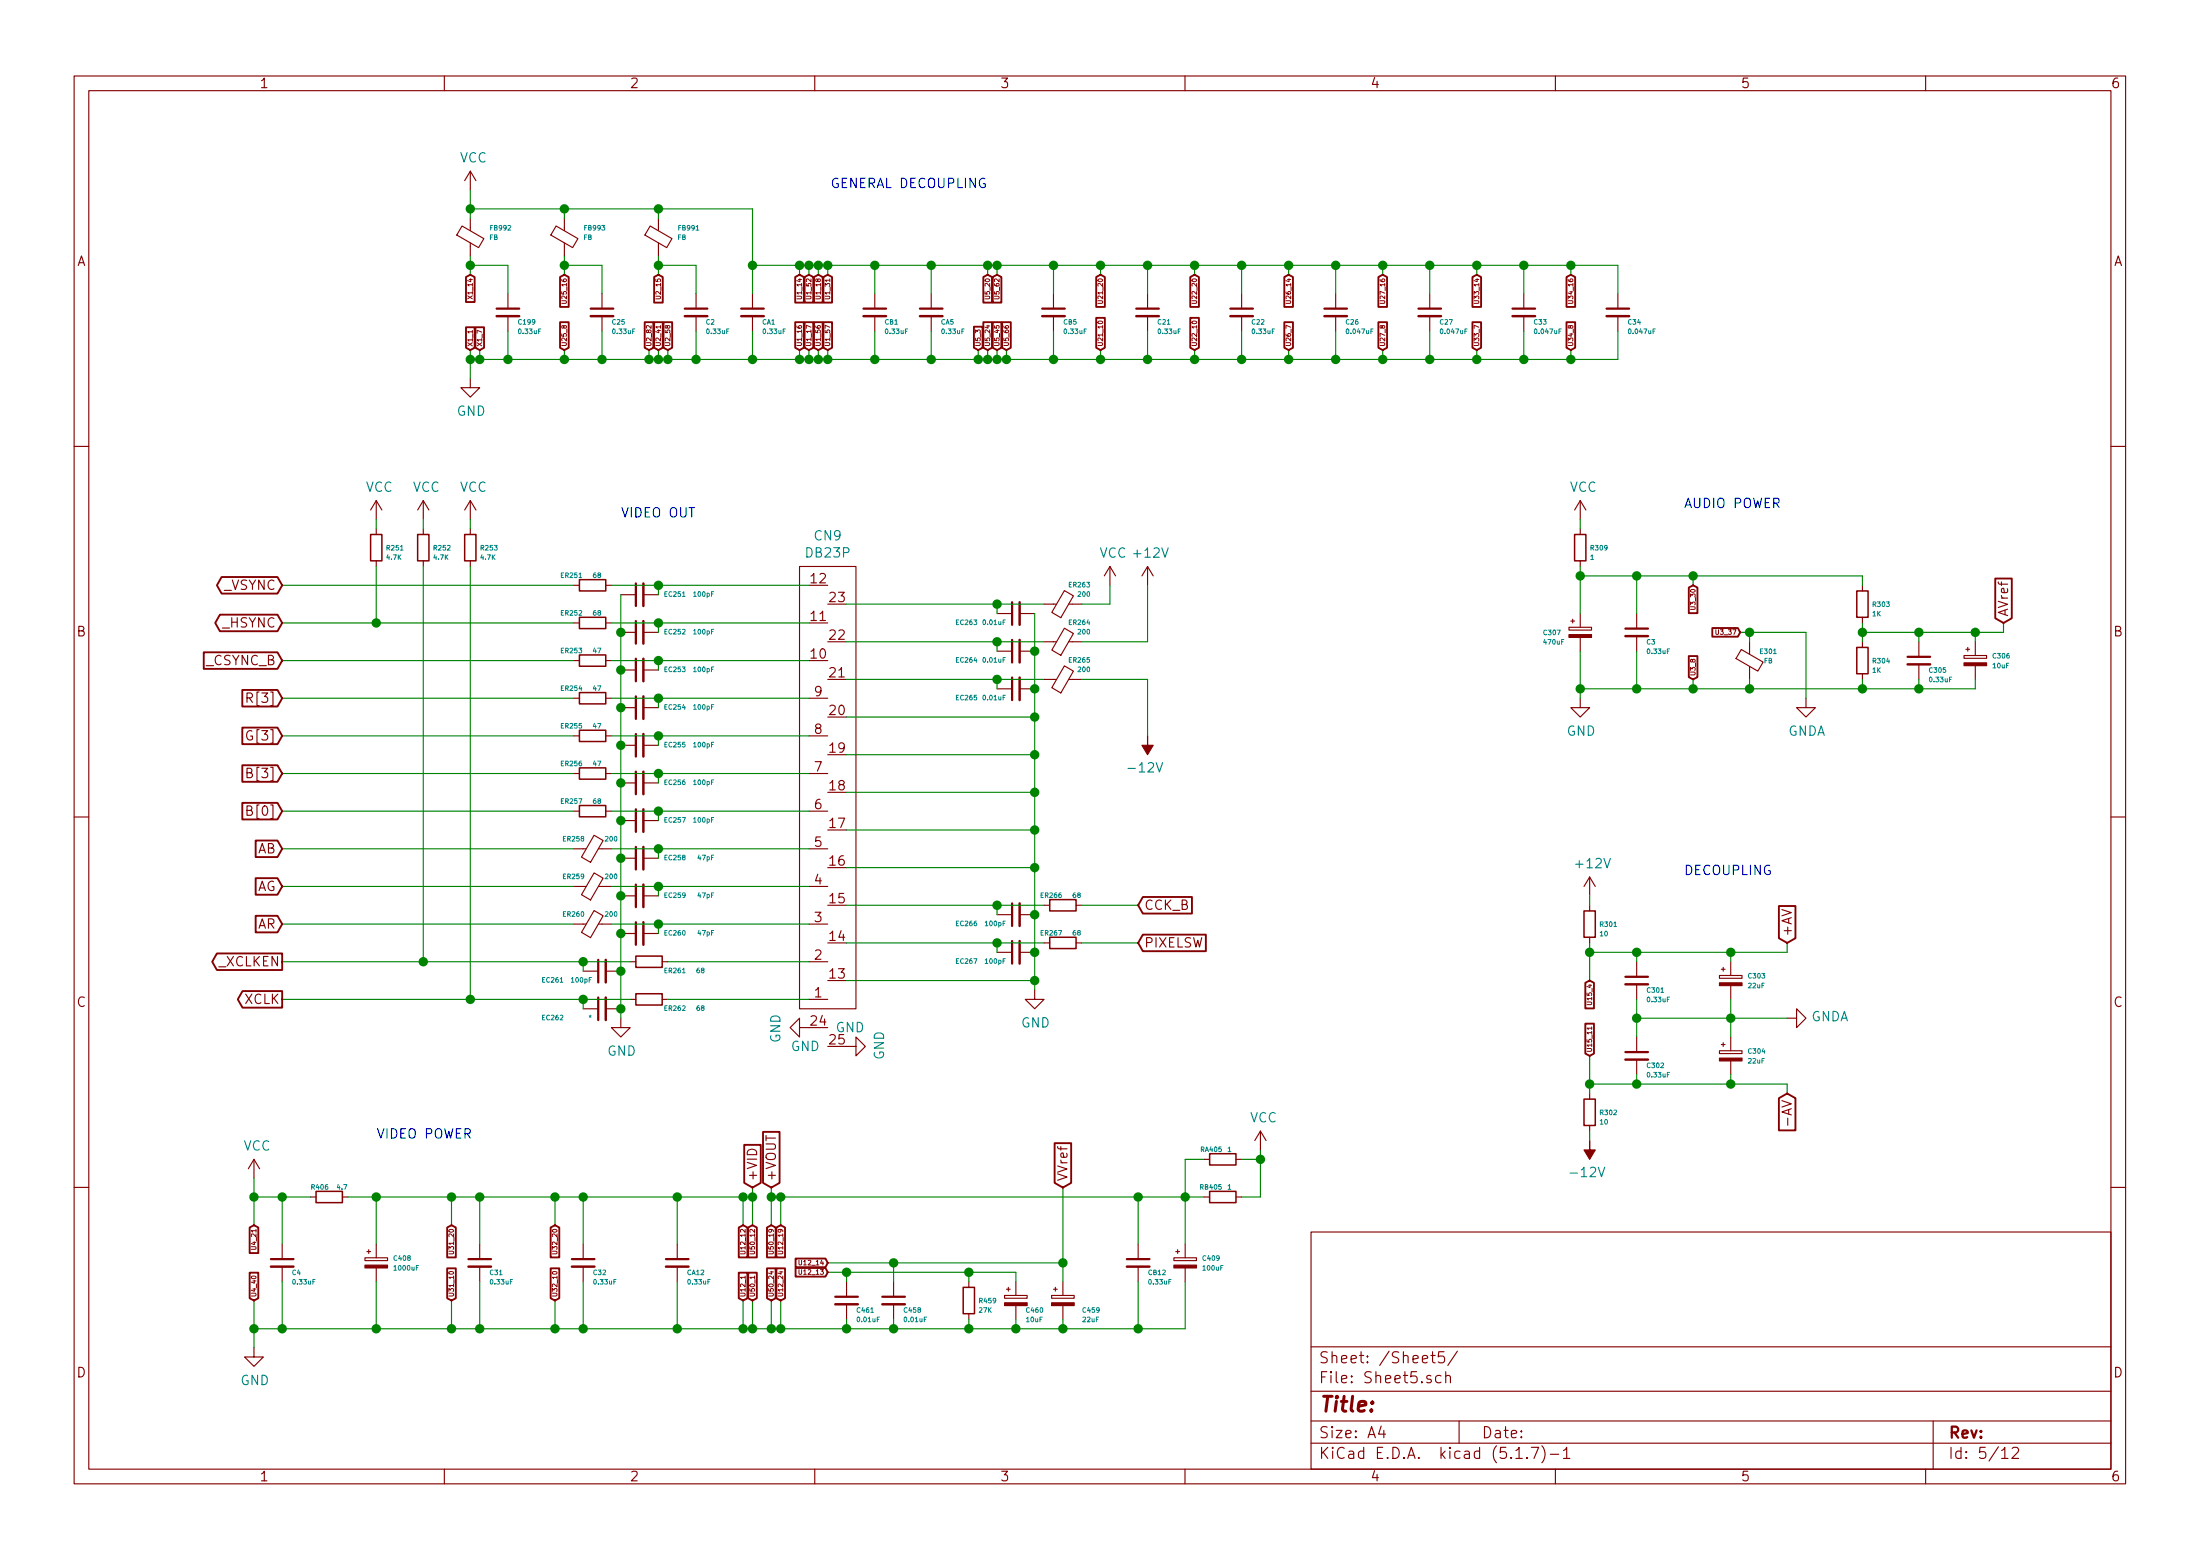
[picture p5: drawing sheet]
<svg xmlns="http://www.w3.org/2000/svg" width="297mm" height="210mm" viewBox="0 0 297 210" stroke-linecap="round" stroke-linejoin="round" font-family="sans-serif">
<g fill="none" stroke="#840000" stroke-width=".15">
<path d="M10 10.3h277v189.9h-277zM12 12.2h273v186.1h-273zM60 10.3v1.9M110 10.3v1.9M160 10.3v1.9M210 10.3v1.9M260 10.3v1.9M62.4 30.5l2.9 1.7-.7 1.2-2.9-1.7zM63.5 23.1v2.5M63.5 29.5v1.6M63.5 32.8v1.7M63.5 23.1l-.8 1.3"/>
<path d="M63.5 23.1l.8 1.3M68.6 39.6v2.1M75.1 30.5l2.9 1.7-.7 1.2-2.9-1.7zM76.2 29.5v1.6M76.2 32.8v1.7M81.3 39.6v2.1M87.8 30.5l2.9 1.7-.7 1.2-2.9-1.7zM88.9 29.5v1.6M88.9 32.8v1.7M94 39.6v2.1M101.6 39.6v2.1M118.1 39.6v2.1"/>
<path d="M125.7 39.6v2.1M142.2 39.6v2.1M154.9 39.6v2.1M167.6 39.6v2.1M180.3 39.6v2.1M193 39.6v2.1M205.7 39.6v2.1M218.4 39.6v2.1M63.5 51v1.3h1.3l-1.3 1.3-1.3-1.3h1.3M68.6 42.7v2M81.3 42.7v2M94 42.7v2"/>
<path d="M101.6 42.7v2M118.1 42.7v2M125.7 42.7v2M142.2 42.7v2M154.9 42.7v2M167.6 42.7v2M180.3 42.7v2M193 42.7v2M205.7 42.7v2M218.4 42.7v2M10 60.2h2M50.8 67.6l-.8 1.2"/>
<path d="M50.8 67.6v2.5M50.8 71.4v.7M50.8 75.7v.7M50.8 67.6l.8 1.2M57.1 67.6l-.7 1.2M57.1 67.6v2.5M57.1 71.4v.7M57.1 75.7v.7M57.1 67.6l.8 1.2M63.5 67.6l-.8 1.2M63.5 67.6v2.5M63.5 71.4v.7"/>
<path d="M63.5 75.7v.7M63.5 67.6l.8 1.2M77.5 79h.7M81.8 79h.7M107.9 76.4h7.7v59.7h-7.7zM143.7 79.7l1.2 .7-1.7 3-1.2-.8zM149.9 76.4l-.8 1.3M149.9 76.4v2.6M149.9 76.4l.7 1.3M154.9 76.4l-.7 1.3M154.9 76.4v2.6M154.9 76.4l.8 1.3"/>
<path d="M213.4 67.6l-.8 1.2M213.4 67.6v2.5M213.4 71.4v.7M213.4 75.7v.7M213.4 67.6l.7 1.2M251.5 79v.8M285 60.2h2M33.4 94.2h.4a.34 .34 0 0 0 .3-.4 .34 .34 0 0 0-.3-.3h-.4v1.3M77.5 99.3h.7M77.5 94.2h.7M77.5 84.1h.7M77.5 89.1h.7"/>
<path d="M81.8 99.3h.7M81.8 94.2h.7M81.8 84.1h.7M81.8 89.1h.7M83.8 85.3h2.1M83.8 90.4h2.1M83.8 95.5h2.1M83.8 80.3h2.1M86.9 85.3h2M86.9 90.4h2M86.9 95.5h2M86.9 80.3h2"/>
<path d="M109.2 99.3h2.6M109.2 94.2h2.6M134.6 93h2.1M134.6 87.9h2.1M134.6 82.8h2.1M137.7 93h2M137.7 87.9h2M137.7 82.8h2M141 81.5h1.6M141 91.7h1.6M141 86.6h1.6M143.7 89.9l1.2 .7-1.7 2.9-1.2-.7z"/>
<path d="M143.7 84.8l1.2 .7-1.7 2.9-1.2-.7zM144.3 81.5h1.7M144.3 91.7h1.7M144.3 86.6h1.7M211.8 84.7h3.1v.3h-3.1zM212.1 83.8h.5M212.3 83.6v.5M213.4 94.2v1.3h1.2l-1.2 1.3-1.3-1.3h1.3M213.4 82.8v1.9M213.4 86v1.9M221 82.8v2M221 85.8v2.1"/>
<path d="M235.1 87.6l2.9 1.8-.7 1.2-2.9-1.7zM236.2 86.6v1.7M236.2 89.9v1.8M243.8 94.2v1.3h1.3l-1.3 1.3-1.2-1.3h1.2M251.5 83.3v.8M251.5 86.6v.8M251.5 90.9v.8M259.1 86.6v2M259.1 89.7v2M265.2 88.5h3v.3h-3zM265.4 87.6h.5M265.7 87.4v.5"/>
<path d="M266.7 86.6v1.9M266.7 89.8v1.9M10 110.3h2M33.4 109.4l.5-.1 .1-.3-.2-.2h-.4v1.2h.4l.3-.2a.36 .36 0 0 0-.3-.4M33.4 104.3l.5-.1 .1-.3-.2-.2h-.4v1.2h.4l.3-.2a.36 .36 0 0 0-.3-.4M77.5 119.6h1.6M77.5 114.5h1.6M77.5 109.5h.7M77.5 104.4h.7M80.2 112.7l1.2 .7-1.7 3-1.2-.7zM80.2 117.8l1.2 .7-1.7 3-1.2-.8zM80.8 119.6h1.7"/>
<path d="M80.8 114.5h1.7M81.8 109.5h.7M81.8 104.4h.7M83.8 100.6h2.1M83.8 105.7h2.1M83.8 110.7h2.1M83.8 115.8h2.1M86.9 100.6h2M86.9 105.7h2M86.9 110.7h2M86.9 115.8h2M109.2 119.6h2.6"/>
<path d="M109.2 114.5h2.6M109.2 109.5h2.6M109.2 104.4h2.6M214.6 118.4l-.7 1.2M214.6 118.4v2.5M214.6 118.4l.8 1.2M285 110.3h2M77.5 124.7h1.6M78.7 131.1h2.1M78.7 136.1h2.1M80.2 122.9l1.2 .7-1.7 2.9-1.2-.7zM80.8 124.7h1.7"/>
<path d="M81.8 131.1h2M81.8 136.1h2M83.8 137.4v1.3h1.3l-1.3 1.2-1.3-1.2h1.3M83.8 126h2.1M83.8 120.9h2.1M85.1 134.9h.8M85.1 129.8h.8M86.9 126h2M86.9 120.9h2M89.4 134.9h.8M89.4 129.8h.8M107.9 138.7v-1.3l-1.2 1.3 1.2 1.2v-1.2h1.3"/>
<path d="M109.2 134.9h2.6M109.2 129.8h2.6M109.2 124.7h2.6M134.6 128.5h2.1M134.6 123.4h2.1M137.7 128.5h2M137.7 123.4h2M139.7 133.6v1.3h1.3l-1.3 1.2-1.3-1.2h1.3M141 122.2h.7M141 127.2h.7M145.3 122.2h.7M145.3 127.2h.7"/>
<path d="M214.6 122.2v.7M214.6 126.5v.7M221 129.8v2M221 132.8v2.1M221 139.9v2.1M232.2 131.6h3v.4h-3zM232.4 130.8h.5M232.7 130.6v.5M233.7 129.8v1.8M233.7 133v1.9M233.7 139.9v1.9M241.3 137.4h1.3v-1.3l1.2 1.3-1.2 1.3v-1.3"/>
<path d="M34.3 156.5l-.8 1.2M34.3 156.5v2.5M34.3 156.5l.8 1.2M114.3 141.2h1.3v-1.3l1.2 1.3-1.2 1.3v-1.3M162.6 156.5h.7M166.9 156.5h.7M170.2 152.6l-.8 1.3M170.2 152.6v2.6M170.2 152.6l.7 1.3M214.6 147.6v.7M214.6 151.9v.7M221 143v2"/>
<path d="M232.2 141.8h3v.4h-3zM232.4 141h.5M232.7 140.7v.5M233.7 143.2v1.8M10 160.2h2M38.1 167.9v2M38.1 170.9v2.1M41.9 161.5h.8M46.2 161.5h.8M49.3 169.7h3v.4h-3zM49.5 168.9h.5M49.8 168.7v.5"/>
<path d="M50.8 167.9v1.8M50.8 171.1v1.9M64.8 167.9v2M64.8 170.9v2.1M78.7 167.9v2M78.7 170.9v2.1M91.4 167.9v2M91.4 170.9v2.1M114.3 173v2M114.3 176v2M120.6 173v2M120.6 176v2"/>
<path d="M130.8 173v.7M130.8 177.3v.7M135.6 174.8h3.1v.4h-3.1zM135.9 174h.5M136.1 173.7v.5M137.2 173v1.8M137.2 176.2v1.8M142 174.8h3v.4h-3zM142.2 174h.5M142.5 173.7v.5M143.5 173v1.8M143.5 176.2v1.8"/>
<path d="M153.7 167.9v2M153.7 170.9v2.1M158.5 169.7h3v.4h-3zM158.7 168.9h.6M159 168.7v.5M160 167.9v1.8M160 171.1v1.9M162.6 161.5h.7M166.9 161.5h.7M177 166.3h108v32h-108zM285 160.2h2M34.3 181.9v1.2h1.3l-1.3 1.3-1.3-1.3h1.3"/>
<path d="M60 198.3v1.9M110 198.3v1.9M160 198.3v1.9M177 194.8h108M177 191.8h108M177 187.8h108M177 181.8h108M186.5 192.5l-.4 1h1M186.8 193v1M193.2 182.9h.6M193.4 182.4v1.3l.1 .1 .3 .1M194.6 185.7a.48 .48 0 0 0-.8 .2v.4a.48 .48 0 0 0 .8 .2"/>
<path d="M195 182.4h-.7l-.1 .7a.65 .65 0 0 1 .7 0 .61 .61 0 0 1 .1 .7h-.1a.61 .61 0 0 1-.7 0M195.2 185.7a.38 .38 0 0 1 .6 .1v.8M195.2 185.1v1.5M196.8 182.3l-1.3 2M197 191.8v3M204.7 196.8h.8M206.2 196.7v.1l-.1-.1h.1v.1M206.8 195.3h.9l-.6 1.5M208.2 195.1a1.71 1.71 0 0 1 0 2.3M209.3 196.3h1.2M210 198.3v1.9M211.1 195.8l.3-.3 .1-.2v1.5"/>
<path d="M211.1 196.8h.9M260 198.3v1.9M261 191.8v6.5M270.3 195.8l.3-.3 .1-.2v1.5M270.3 196.8h.8M271.7 195.5l.2-.2 .5 .1a.4 .4 0 0 1 .1 .6l-.9 .8h.9"/>
</g>
<g fill="none" stroke="#840000" stroke-width=".33">
<path d="M67.1 42.7h3M79.8 42.7h3M92.5 42.7h3M100.1 42.7h3M116.6 42.7h3M124.2 42.7h3.1M140.7 42.7h3.1M153.4 42.7h3.1M166.1 42.7h3.1M178.8 42.7h3.1M191.5 42.7h3.1M204.2 42.7h3.1"/>
<path d="M216.9 42.7h3.1M86.9 78.7v3.1M86.9 83.8v3.1M86.9 88.9v3M86.9 94v3M86.9 99.1v3M137.7 81.3v3M137.7 86.4v3M137.7 91.4v3.1M219.5 85.8h3M257.6 89.7h3M86.9 104.1v3.1"/>
<path d="M86.9 109.2v3.1M86.9 114.3v3M86.9 119.4v3M81.8 129.5v3.1M81.8 134.6v3.1M86.9 124.5v3M137.7 121.9v3.1M137.7 127v3M219.5 132.8h3M219.5 143h3M36.6 170.9h3M63.2 170.9h3.1"/>
<path d="M77.2 170.9h3.1M89.9 170.9h3.1M112.8 176h3M119.1 176h3.1M152.1 170.9h3.1"/>
</g>
<g fill="none" stroke="#840000" stroke-width=".3">
<path d="M67.1 41.7h3M79.8 41.7h3M92.5 41.7h3M100.1 41.7h3M116.6 41.7h3M124.2 41.7h3.1M140.7 41.7h3.1M153.4 41.7h3.1M166.1 41.7h3.1M178.8 41.7h3.1M191.5 41.7h3.1M204.2 41.7h3.1"/>
<path d="M216.9 41.7h3.1M85.9 78.7v3.1M85.9 83.8v3.1M85.9 88.9v3M85.9 94v3M85.9 99.1v3M136.7 81.3v3M136.7 86.4v3M136.7 91.4v3.1M219.5 84.8h3M257.6 88.6h3M85.9 104.1v3.1"/>
<path d="M85.9 109.2v3.1M85.9 114.3v3M85.9 119.4v3M80.8 129.5v3.1M80.8 134.6v3.1M85.9 124.5v3M136.7 121.9v3.1M136.7 127v3M219.5 131.8h3M219.5 142h3M36.6 169.9h3M63.2 169.9h3.1"/>
<path d="M77.2 169.9h3.1M89.9 169.9h3.1M112.8 175h3M119.1 175h3.1M152.1 169.9h3.1"/>
</g>
<g fill="#840000" stroke="#840000" stroke-width=".15">
<path d="M154.9 99.3v1.3h.8l-.8 1.2-.7-1.2h.7z"/>
<path d="M49.3 170.7h3v.4h-3z"/>
<path d="M135.6 175.8h3.1v.4h-3.1z"/>
<path d="M211.8 85.6h3.1v.4h-3.1z"/>
<path d="M142 175.8h3v.4h-3z"/>
<path d="M158.5 170.7h3v.4h-3z"/>
<path d="M214.6 153.9v1.3h.8l-.8 1.3-.7-1.3h.7z"/>
<path d="M265.2 89.5h3v.3h-3z"/>
<path d="M232.2 142.8h3v.4h-3z"/>
<path d="M232.2 132.6h3v.4h-3z"/>
</g>
<g fill="none" stroke="#840000" stroke-width=".2">
<path d="M50 72.1h1.6v3.6h-1.6zM56.4 72.1h1.5v3.6h-1.5zM62.7 72.1h1.6v3.6h-1.6zM78.2 78.2h3.6v1.6h-3.6zM212.6 72.1h1.5v3.6h-1.5zM250.7 79.8h1.5v3.5h-1.5zM78.2 83.3h3.6v1.5h-3.6zM78.2 88.4h3.6v1.5h-3.6zM78.2 93.5h3.6v1.5h-3.6zM78.2 98.5h3.6v1.6h-3.6zM250.7 87.4h1.5v3.5h-1.5zM78.2 108.7h3.6v1.5h-3.6z"/>
<path d="M78.2 103.6h3.6v1.6h-3.6zM85.9 129h3.5v1.6h-3.5zM85.9 134.1h3.5v1.5h-3.5zM141.7 121.4h3.6v1.5h-3.6zM141.7 126.5h3.6v1.5h-3.6zM213.9 122.9h1.5v3.6h-1.5zM163.3 155.7h3.6v1.5h-3.6zM213.9 148.3h1.5v3.6h-1.5zM42.7 160.8h3.5v1.5h-3.5zM130 173.7h1.6v3.6h-1.6zM163.3 160.8h3.6v1.5h-3.6z"/>
</g>
<g fill="none" stroke="#008400" stroke-width=".15">
<path d="M63.5 25.6v3.9M63.5 34.5v2.6M63.5 28.2h38.1v11.4M63.5 35.8h5.1v3.8M76.2 35.8h5.1v3.8M76.2 28.2v1.3M76.2 34.5v2.6M88.9 28.2v1.3M88.9 34.5v2.6M88.9 35.8h5.1v3.8M101.6 35.8h116.8v3.8M107.9 35.8v1.3"/>
<path d="M109.2 35.8v1.3M110.5 35.8v1.3M111.8 35.8v1.3M118.1 35.8v3.8M125.7 35.8v3.8M133.3 35.8v1.3M134.6 35.8v1.3M142.2 35.8v3.8M148.6 35.8v1.3M154.9 35.8v3.8M161.3 35.8v1.3M167.6 35.8v3.8"/>
<path d="M174 35.8v1.3M180.3 35.8v3.8M186.7 35.8v1.3M193 35.8v3.8M199.4 35.8v1.3M205.7 35.8v3.8M212.1 35.8v1.3M63.5 47.2v3.8M64.8 47.2v1.3M68.6 44.7v3.8M76.2 47.2v1.3M81.3 44.7v3.8"/>
<path d="M87.6 47.2v1.3M88.9 47.2v1.3M90.2 47.2v1.3M94 44.7v3.8M101.6 44.7v3.8M107.9 47.2v1.3M109.2 47.2v1.3M110.5 47.2v1.3M111.8 47.2v1.3M118.1 44.7v3.8M125.7 44.7v3.8M132.1 47.2v1.3"/>
<path d="M133.3 47.2v1.3M134.6 47.2v1.3M135.9 47.2v1.3M142.2 44.7v3.8M148.6 47.2v1.3M154.9 44.7v3.8M161.3 47.2v1.3M167.6 44.7v3.8M174 47.2v1.3M180.3 44.7v3.8M186.7 47.2v1.3M193 44.7v3.8"/>
<path d="M199.4 47.2v1.3M205.7 44.7v3.8M212.1 47.2v1.3M218.4 44.7v3.8h-154.9M38.1 79h39.4M50.8 70.1v1.3M50.8 76.4v7.7M57.1 70.1v1.3M57.1 76.4v53.4M63.5 70.1v1.3M63.5 76.4v58.5M82.5 79h26.7"/>
<path d="M88.9 79v1.3M149.9 79v2.5h-3.9M154.9 79v7.6h-8.9M213.4 77.7h38.1v1.3M213.4 70.1v1.3M213.4 76.4v6.4M221 77.7v5.1M228.6 77.7v1.3M38.1 84.1h39.4M38.1 89.1h39.4M38.1 94.2h39.4M38.1 99.3h39.4"/>
<path d="M82.5 84.1h26.7M82.5 89.1h26.7M82.5 94.2h26.7M82.5 99.3h26.7M83.8 80.3v57.1M88.9 84.1v1.2M88.9 89.1v1.3M88.9 94.2v1.3M88.9 99.3v1.3M114.3 91.7h26.7M114.3 86.6h26.7M114.3 81.5h26.7"/>
<path d="M114.3 96.8h25.4M134.6 81.5v1.3M134.6 86.6v1.3M134.6 91.7v1.3M139.7 82.8v50.8M146 91.7h8.9v7.6M213.4 87.9v6.3M221 87.9v5.1M228.6 91.7v1.3M234.9 85.3h8.9v8.9M236.2 85.3v1.3M236.2 91.7v1.3"/>
<path d="M251.5 84.1v2.5M251.5 91.7v1.3M259.1 85.3v1.3M259.1 91.7v1.3M266.7 91.7v1.3h-53.3M266.7 85.3v1.3M270.5 84.1v1.2h-19M38.1 109.5h39.4M38.1 104.4h39.4M38.1 114.5h39.4M38.1 119.6h39.4M82.5 109.5h26.7"/>
<path d="M82.5 104.4h26.7M82.5 114.5h26.7M82.5 119.6h26.7M88.9 104.4v1.3M88.9 109.5v1.2M88.9 114.5v1.3M88.9 119.6v1.3M114.3 101.8h25.4M114.3 106.9h25.4M114.3 112h25.4M114.3 117.1h25.4M38.1 129.8h47"/>
<path d="M38.1 124.7h39.4M38.1 134.9h47M78.7 129.8v1.3M78.7 134.9v1.2M82.5 124.7h26.7M88.9 124.7v1.3M90.2 129.8h19M90.2 134.9h19M114.3 127.2h26.7M114.3 122.2h26.7M114.3 132.3h25.4M134.6 122.2v1.2"/>
<path d="M134.6 127.2v1.3M146 127.2h7.7M146 122.2h7.7M214.6 120.9v1.3M214.6 127.2v5.1M221 137.4h20.3M221 128.5v1.3M221 134.9v5M233.7 128.5v1.3M233.7 134.9v5M241.3 127.2v1.3h-26.7M34.3 159v6.3"/>
<path d="M162.6 156.5h-2.6v11.4M167.6 156.5h2.6M170.2 155.2v6.3h-2.6M214.6 142.5v5.1M214.6 152.6v1.3M214.6 146.3h26.7v1.3M221 145v1.3M233.7 145v1.3M34.3 161.5h7.6M34.3 175.5v6.4M38.1 161.5v6.4M38.1 173v6.3"/>
<path d="M47 161.5h54.6M50.8 161.5v6.4M50.8 173v6.3M61 161.5v3.8M61 175.5v3.8M64.8 161.5v6.4M64.8 173v6.3M74.9 161.5v3.8M74.9 175.5v3.8M78.7 161.5v6.4M78.7 173v6.3M91.4 161.5v6.4"/>
<path d="M91.4 173v6.3M100.3 161.5v3.8M100.3 175.5v3.8M101.6 160.3v5M101.6 175.5v3.8M104.1 161.5h58.5M104.1 160.3v5M104.1 175.5v3.8M105.4 161.5v3.8M105.4 175.5v3.8M111.8 171.7h25.4v1.3M111.8 170.4h31.7"/>
<path d="M114.3 171.7v1.3M114.3 178v1.3M120.6 170.4v2.6M120.6 178v1.3M130.8 171.7v1.3M130.8 178v1.3M137.2 178v1.3M143.5 160.3v12.7M143.5 178v1.3M153.7 161.5v6.4M153.7 173v6.3M160 173v6.3h-125.7"/>
</g>
<g fill="none" stroke="#840000" stroke-width=".14">
<path d="M63.8 44.6v.4M75.8 40.6h.6l.1 .1-.1 .2h-.6M76.1 44l.1-.1 .3 .1v.2l-.3 .1a.23 .23 0 0 0-.3-.3v.3l.2-.1M87.9 43.9v.4l-.4-.4-.2 .1v.3M89.2 43.9v.4M90.1 44l.1-.1 .2 .1v.2l-.3 .1a.23 .23 0 0 0-.2-.3v.3l.2-.1M107.6 44v.1a.4 .4 0 0 0 .6 .1v-.2l-.3-.1-.1 .1 .1 .3M109.5 44.2l-.6-.3v.4M110.1 44v.1a.4 .4 0 0 0 .7 .1l-.1-.2-.2-.1-.1 .1 .1 .3M112 44.2l-.6-.3v.4M133.4 43.9v.4l-.4-.2M134.3 44v.3h.3l-.1-.3 .1-.1 .3 .1-.1 .3"/>
<path d="M135.5 44v.1a.4 .4 0 0 0 .7 .1l-.1-.2-.2-.1-.1 .1 .1 .3M148.2 40.6h.5l.2 .1-.2 .2h-.5M148.3 43.4a.32 .32 0 0 1 .3-.1 .32 .32 0 0 1 .2 .3 .32 .32 0 0 1-.3 .1 .32 .32 0 0 1-.2-.3zM160.9 40.6h.5l.2 .1-.2 .2h-.5M161 43.4a.32 .32 0 0 1 .3-.1 .32 .32 0 0 1 .2 .3 .32 .32 0 0 1-.3 .1 .32 .32 0 0 1-.2-.3zM173.6 40.6h.5l.2 .1-.2 .2h-.5M174.3 44.2l-.7-.3v.4M186.3 40.6h.5l.2 .1-.2 .2h-.5M186.6 44l.1-.1 .3 .1-.1 .2-.2 .1a.23 .23 0 0 0-.3-.3v.3l.2-.1M199 40.6h.5l.2 .1-.2 .2h-.5M199.7 44.2l-.7-.3v.4M211.7 40.6h.5l.2 .1-.2 .2h-.5"/>
<path d="M212 44l.1-.1 .3 .1-.1 .2-.2 .1a.23 .23 0 0 0-.3-.3v.3l.2-.1M231.7 85v.5l.1 .1 .2-.1v-.5M214.9 138.8h-.6l.2 .1M214.9 138.6v.3M34 172.3a.32 .32 0 0 1 .3-.1 .32 .32 0 0 1 .2 .3 .31 .31 0 0 1-.3 .1 .31 .31 0 0 1-.2-.3zM60.6 168.9h.5l.1 .1-.1 .2h-.5M60.7 171.6a.32 .32 0 0 1 .3 0 .32 .32 0 0 1 .2 .3 .32 .32 0 0 1-.4 .1 .32 .32 0 0 1-.2-.3zM74.6 168.9h.5l.1 .1-.1 .2h-.5M74.6 171.7a.32 .32 0 0 1 .4-.1 .32 .32 0 0 1 .2 .3 .32 .32 0 0 1-.4 .1 .32 .32 0 0 1-.2-.3zM100 168.9h.5l.1 .1-.1 .2h-.5M100.6 172.2v.4M101.2 168.9h.6l.1 .1-.1 .2h-.6"/>
<path d="M101.9 172.2v.4M103.8 168.9h.5l.1 .1-.1 .2h-.5M104 171.6h.4M104.2 171.6v.4l-.4-.2M105.1 168.9h.5l.1 .1-.1 .2h-.5M105.3 171.6h.4M105.5 171.6v.4l-.5-.2M107.9 170.1v.5l.1 .1 .2-.1v-.5M107.9 171.3v.6l.1 .1 .2-.1v-.6"/>
</g>
<g fill="none" stroke="#840000" stroke-width=".25">
<path d="M62.9 37.4l.6-.3 .6 .3v3.4h-1.2zM75.6 37.4l.6-.3 .6 .3v4h-1.2zM88.3 37.4l.6-.3 .6 .3v3.4h-1.2zM107.4 37.4l.5-.3 .6 .3v3.4h-1.1zM108.6 37.4l.6-.3 .6 .3v3.4h-1.2zM109.9 37.4l.6-.3 .6 .3v3.4h-1.2zM111.2 37.4l.6-.3 .5 .3v3.4h-1.1zM132.8 37.4l.5-.3 .6 .3v3.4h-1.1zM134 37.4l.6-.3 .6 .3v3.4h-1.2zM148 37.4l.6-.3 .6 .3v4h-1.2zM160.7 37.4l.6-.3 .6 .3v4h-1.2zM173.4 37.4l.6-.3 .6 .3v4h-1.2z"/>
<path d="M186.1 37.4l.6-.3 .6 .3v4h-1.2zM198.8 37.4l.6-.3 .6 .3v4h-1.2zM211.5 37.4l.6-.3 .6 .3v4h-1.2zM62.9 44.2h1.2v2.7l-.6 .3-.6-.3zM64.2 44.2h1.2v2.7l-.6 .3-.6-.3zM75.6 43.5h1.2v3.4l-.6 .3-.6-.3zM87 43.5h1.2v3.4l-.6 .3-.6-.3zM88.3 43.5h1.2v3.4l-.6 .3-.6-.3zM89.6 43.5h1.2v3.4l-.6 .3-.6-.3zM107.4 43.5h1.1v3.4l-.6 .3-.5-.3zM108.6 43.5h1.2v3.4l-.6 .3-.6-.3zM109.9 43.5h1.2v3.4l-.6 .3-.6-.3z"/>
<path d="M111.2 43.5h1.1v3.4l-.5 .3-.6-.3zM131.5 44.1h1.2v2.8l-.6 .3-.6-.3zM132.8 43.5h1.1v3.4l-.6 .3-.5-.3zM134 43.5h1.2v3.4l-.6 .3-.6-.3zM135.3 43.5h1.2v3.4l-.6 .3-.6-.3zM148 42.9h1.2v4l-.6 .3-.6-.3zM160.7 42.9h1.2v4l-.6 .3-.6-.3zM173.4 43.5h1.2v3.4l-.6 .3-.6-.3zM186.1 43.5h1.2v3.4l-.6 .3-.6-.3zM198.8 43.5h1.2v3.4l-.6 .3-.6-.3zM211.5 43.5h1.2v3.4l-.6 .3-.6-.3zM29.9 77.9h7.6l.6 1.1-.6 1.1h-7.6l-.6-1.1z"/>
<path d="M228 79.3l.6-.3 .6 .3v3.4h-1.2zM269.4 78.1h2.2v5.3l-1.1 .7-1.1-.7zM27.5 88h10l.6 1.1-.6 1.2h-10zM29.7 83h7.8l.6 1.1-.6 1.1h-7.8l-.6-1.1zM32.7 98.2h4.8l.6 1.1-.6 1.1h-4.8zM32.7 93.1h4.8l.6 1.1-.6 1.1h-4.8zM228 88.5h1.2v2.9l-.6 .3-.6-.3zM231.2 84.8h3.4l.3 .5-.3 .6h-3.4zM32.7 108.4h4.8l.6 1.1-.6 1.1h-4.8zM32.7 103.3h4.8l.6 1.1-.6 1.1h-4.8zM34.5 113.4h3l.6 1.1-.6 1.2h-3zM34.5 118.5h3l.6 1.1-.6 1.1h-3z"/>
<path d="M29.3 128.7h8.8v2.2h-8.8l-.6-1.1zM32.7 133.8h5.4v2.2h-5.4l-.6-1.1zM34.5 123.6h3l.6 1.1-.6 1.1h-3zM154.3 126.1h8.5v2.3h-8.5l-.6-1.2zM154.3 121.1h6.6v2.2h-6.6l-.6-1.1zM214 138.1h1.2v4.1l-.6 .3-.6-.3zM214 132.6l.6-.3 .6 .3v3.5h-1.2zM240.2 122.3h2.2v4.3l-1.1 .6-1.1-.6zM100.5 154.5h2.2v5.1l-1.1 .7-1.1-.7zM103 152.7h2.3v6.9l-1.2 .7-1.1-.7zM142.4 154.3h2.2v5.3l-1.1 .7-1.1-.7zM240.2 148.2l1.1-.6 1.1 .6v4.3h-2.2z"/>
<path d="M33.7 165.7l.6-.4 .6 .4v3.4h-1.2zM33.7 171.7h1.2v3.5l-.6 .3-.6-.3zM60.4 165.7l.6-.4 .5 .4v4h-1.1zM60.4 171.2h1.1v4l-.5 .3-.6-.3zM74.3 165.7l.6-.4 .6 .4v4h-1.2zM74.3 171.2h1.2v4l-.6 .3-.6-.3zM99.7 171.7h1.2v3.5l-.6 .3-.6-.3zM99.7 165.7l.6-.4 .6 .4v4h-1.2zM101 165.7l.6-.4 .6 .4v4h-1.2zM101 171.7h1.2v3.5l-.6 .3-.6-.3zM103.6 171.2h1.1v4l-.6 .3-.5-.3zM103.6 165.7l.5-.4 .6 .4v4h-1.1z"/>
<path d="M104.8 165.7l.6-.4 .6 .4v4h-1.2zM104.8 171.2h1.2v4l-.6 .3-.6-.3zM107.4 169.8h4.1l.3 .6-.3 .6h-4.1zM107.4 171.1h4.1l.3 .6-.3 .6h-4.1z"/>
</g>
<g fill="#008400" stroke="#008400" stroke-width=".25">
<circle cx="114.3" cy="171.7" r=".51"/>
<circle cx="83.8" cy="110.7" r=".51"/>
<circle cx="120.7" cy="170.4" r=".51"/>
<circle cx="87.6" cy="48.5" r=".51"/>
<circle cx="100.3" cy="179.3" r=".51"/>
<circle cx="139.7" cy="93" r=".51"/>
<circle cx="139.7" cy="87.9" r=".51"/>
<circle cx="105.4" cy="161.5" r=".51"/>
<circle cx="83.8" cy="105.7" r=".51"/>
<circle cx="105.4" cy="179.3" r=".51"/>
<circle cx="83.8" cy="100.6" r=".51"/>
<circle cx="133.4" cy="48.5" r=".51"/>
<circle cx="233.7" cy="137.4" r=".51"/>
<circle cx="83.8" cy="95.5" r=".51"/>
<circle cx="81.3" cy="48.5" r=".51"/>
<circle cx="251.5" cy="93" r=".51"/>
<circle cx="83.8" cy="85.3" r=".51"/>
<circle cx="236.2" cy="93" r=".51"/>
<circle cx="134.6" cy="48.5" r=".51"/>
<circle cx="68.6" cy="48.5" r=".51"/>
<circle cx="221" cy="146.3" r=".51"/>
<circle cx="109.2" cy="48.5" r=".51"/>
<circle cx="108" cy="48.5" r=".51"/>
<circle cx="139.7" cy="123.4" r=".51"/>
<circle cx="139.7" cy="132.3" r=".51"/>
<circle cx="118.1" cy="48.5" r=".51"/>
<circle cx="110.5" cy="48.5" r=".51"/>
<circle cx="83.8" cy="90.4" r=".51"/>
<circle cx="221" cy="128.5" r=".51"/>
<circle cx="139.7" cy="128.5" r=".51"/>
<circle cx="214.6" cy="128.5" r=".51"/>
<circle cx="139.7" cy="117.1" r=".51"/>
<circle cx="76.2" cy="35.8" r=".51"/>
<circle cx="214.6" cy="146.3" r=".51"/>
<circle cx="83.8" cy="136.1" r=".51"/>
<circle cx="63.5" cy="48.5" r=".51"/>
<circle cx="88.9" cy="48.5" r=".51"/>
<circle cx="111.8" cy="48.5" r=".51"/>
<circle cx="233.7" cy="146.3" r=".51"/>
<circle cx="139.7" cy="96.8" r=".51"/>
<circle cx="83.8" cy="131.1" r=".51"/>
<circle cx="233.7" cy="128.5" r=".51"/>
<circle cx="83.8" cy="126" r=".51"/>
<circle cx="221" cy="137.4" r=".51"/>
<circle cx="90.2" cy="48.5" r=".51"/>
<circle cx="63.5" cy="35.8" r=".51"/>
<circle cx="83.8" cy="120.9" r=".51"/>
<circle cx="76.2" cy="48.5" r=".51"/>
<circle cx="100.3" cy="161.5" r=".51"/>
<circle cx="83.8" cy="115.8" r=".51"/>
<circle cx="132.1" cy="48.5" r=".51"/>
<circle cx="61" cy="161.5" r=".51"/>
<circle cx="143.5" cy="179.3" r=".51"/>
<circle cx="130.8" cy="171.7" r=".51"/>
<circle cx="134.6" cy="81.5" r=".51"/>
<circle cx="134.6" cy="86.6" r=".51"/>
<circle cx="134.6" cy="91.7" r=".51"/>
<circle cx="139.7" cy="101.8" r=".51"/>
<circle cx="137.2" cy="179.3" r=".51"/>
<circle cx="139.7" cy="106.9" r=".51"/>
<circle cx="139.7" cy="112" r=".51"/>
<circle cx="130.8" cy="179.3" r=".51"/>
<circle cx="120.7" cy="179.3" r=".51"/>
<circle cx="134.6" cy="122.2" r=".51"/>
<circle cx="134.6" cy="127.2" r=".51"/>
<circle cx="153.7" cy="179.3" r=".51"/>
<circle cx="88.9" cy="35.8" r=".51"/>
<circle cx="61" cy="179.3" r=".51"/>
<circle cx="64.8" cy="179.3" r=".51"/>
<circle cx="212.1" cy="35.8" r=".51"/>
<circle cx="205.7" cy="35.8" r=".51"/>
<circle cx="199.4" cy="35.8" r=".51"/>
<circle cx="64.8" cy="161.5" r=".51"/>
<circle cx="193" cy="35.8" r=".51"/>
<circle cx="186.7" cy="35.8" r=".51"/>
<circle cx="180.3" cy="35.8" r=".51"/>
<circle cx="78.7" cy="161.5" r=".51"/>
<circle cx="174" cy="35.8" r=".51"/>
<circle cx="143.5" cy="170.4" r=".51"/>
<circle cx="88.9" cy="124.7" r=".51"/>
<circle cx="88.9" cy="119.6" r=".51"/>
<circle cx="88.9" cy="114.5" r=".51"/>
<circle cx="88.9" cy="109.5" r=".51"/>
<circle cx="259.1" cy="93" r=".51"/>
<circle cx="88.9" cy="104.4" r=".51"/>
<circle cx="88.9" cy="99.3" r=".51"/>
<circle cx="88.9" cy="94.2" r=".51"/>
<circle cx="101.6" cy="179.3" r=".51"/>
<circle cx="88.9" cy="89.1" r=".51"/>
<circle cx="88.9" cy="84.1" r=".51"/>
<circle cx="153.7" cy="161.5" r=".51"/>
<circle cx="88.9" cy="79" r=".51"/>
<circle cx="167.6" cy="35.8" r=".51"/>
<circle cx="78.7" cy="134.9" r=".51"/>
<circle cx="78.7" cy="129.8" r=".51"/>
<circle cx="74.9" cy="161.5" r=".51"/>
<circle cx="74.9" cy="179.3" r=".51"/>
<circle cx="104.1" cy="161.5" r=".51"/>
<circle cx="114.3" cy="179.3" r=".51"/>
<circle cx="104.1" cy="179.3" r=".51"/>
<circle cx="170.2" cy="156.5" r=".51"/>
<circle cx="50.8" cy="84.1" r=".51"/>
<circle cx="57.2" cy="129.8" r=".51"/>
<circle cx="63.5" cy="134.9" r=".51"/>
<circle cx="160" cy="161.5" r=".51"/>
<circle cx="148.6" cy="48.5" r=".51"/>
<circle cx="34.3" cy="179.3" r=".51"/>
<circle cx="34.3" cy="161.5" r=".51"/>
<circle cx="205.7" cy="48.5" r=".51"/>
<circle cx="212.1" cy="48.5" r=".51"/>
<circle cx="199.4" cy="48.5" r=".51"/>
<circle cx="193" cy="48.5" r=".51"/>
<circle cx="186.7" cy="48.5" r=".51"/>
<circle cx="180.3" cy="48.5" r=".51"/>
<circle cx="174" cy="48.5" r=".51"/>
<circle cx="167.6" cy="48.5" r=".51"/>
<circle cx="63.5" cy="28.2" r=".51"/>
<circle cx="161.3" cy="48.5" r=".51"/>
<circle cx="154.9" cy="48.5" r=".51"/>
<circle cx="64.8" cy="48.5" r=".51"/>
<circle cx="142.2" cy="48.5" r=".51"/>
<circle cx="266.7" cy="85.3" r=".51"/>
<circle cx="259.1" cy="85.3" r=".51"/>
<circle cx="251.5" cy="85.3" r=".51"/>
<circle cx="125.7" cy="48.5" r=".51"/>
<circle cx="213.4" cy="77.7" r=".51"/>
<circle cx="213.4" cy="93" r=".51"/>
<circle cx="221" cy="93" r=".51"/>
<circle cx="228.6" cy="93" r=".51"/>
<circle cx="135.9" cy="48.5" r=".51"/>
<circle cx="236.2" cy="85.3" r=".51"/>
<circle cx="228.6" cy="77.7" r=".51"/>
<circle cx="133.4" cy="35.8" r=".51"/>
<circle cx="161.3" cy="35.8" r=".51"/>
<circle cx="78.7" cy="179.3" r=".51"/>
<circle cx="154.9" cy="35.8" r=".51"/>
<circle cx="148.6" cy="35.8" r=".51"/>
<circle cx="142.2" cy="35.8" r=".51"/>
<circle cx="91.4" cy="161.5" r=".51"/>
<circle cx="91.4" cy="179.3" r=".51"/>
<circle cx="50.8" cy="161.5" r=".51"/>
<circle cx="50.8" cy="179.3" r=".51"/>
<circle cx="125.7" cy="35.8" r=".51"/>
<circle cx="38.1" cy="179.3" r=".51"/>
<circle cx="134.6" cy="35.8" r=".51"/>
<circle cx="221" cy="77.7" r=".51"/>
<circle cx="38.1" cy="161.5" r=".51"/>
<circle cx="118.1" cy="35.8" r=".51"/>
<circle cx="111.8" cy="35.8" r=".51"/>
<circle cx="110.5" cy="35.8" r=".51"/>
<circle cx="109.2" cy="35.8" r=".51"/>
<circle cx="108" cy="35.8" r=".51"/>
<circle cx="101.6" cy="161.5" r=".51"/>
<circle cx="94" cy="48.5" r=".51"/>
<circle cx="101.6" cy="48.5" r=".51"/>
<circle cx="101.6" cy="35.8" r=".51"/>
<circle cx="88.9" cy="28.2" r=".51"/>
<circle cx="76.2" cy="28.2" r=".51"/>
</g>
<text font-size="2.8" fill="#840000" x="178" y="190.5">Title:</text>
<g font-size="2.1" fill="#840000">
<text x="178" y="184">Sheet: /Sheet5/</text>
<text x="178" y="186.7">File: Sheet5.sch</text>
<text x="178" y="196.9">KiCad E.D.A. kicad (5.1.7)-1</text>
<text x="178" y="194.1">Size: A4</text>
<text x="200" y="194.1">Date:</text>
<text x="263" y="194.1">Rev:</text>
<text x="263" y="196.9">Id: 5/12</text>
</g>
<g font-size="1.8" fill="#840000">
<text x="35" y="11.9">1</text>
<text x="85" y="11.9">2</text>
<text x="135" y="11.9">3</text>
<text x="185" y="11.9">4</text>
<text x="235" y="11.9">5</text>
<text x="285" y="11.9">6</text>
<text x="10.4" y="35.9">A</text>
<text x="285.4" y="35.9">A</text>
<text x="30.2" y="79.6">_VSYNC</text>
<text x="109.5" y="83.8">11</text>
<text x="109.5" y="78.7">12</text>
<text x="112.1" y="81.3">23</text>
<text x="271.1" y="83.3" transform="rotate(-90 271.1 83.3)">AVref</text>
<text x="10.4" y="85.9">B</text>
<text x="27.9" y="89.8">_CSYNC_B</text>
<text x="30.1" y="84.7">_HSYNC</text>
<text x="109.5" y="88.9">10</text>
<text x="112.1" y="86.4">22</text>
<text x="285.4" y="85.9">B</text>
<text x="33.9" y="94.9">R[3]</text>
<text x="110" y="94">9</text>
<text x="112.1" y="91.4">21</text>
<text x="33.8" y="99.9">G[3]</text>
<text x="110" y="99.1">8</text>
<text x="112.1" y="101.6">19</text>
<text x="112.1" y="96.5">20</text>
<text x="33.9" y="105">B[3]</text>
<text x="110" y="104.1">7</text>
<text x="112.1" y="106.7">18</text>
<text x="33.9" y="110.1">B[0]</text>
<text x="110" y="109.2">6</text>
<text x="112.1" y="111.8">17</text>
<text x="34.7" y="115.2">AB</text>
<text x="110" y="119.4">4</text>
<text x="110" y="114.3">5</text>
<text x="112.1" y="116.8">16</text>
<text x="34.7" y="120.3">AG</text>
<text x="34.7" y="125.3">AR</text>
<text x="110" y="124.5">3</text>
<text x="112.1" y="121.9">15</text>
<text x="154.5" y="122.8">CCK_B</text>
<text x="29.6" y="130.4">_XCLKEN</text>
<text x="110" y="129.5">2</text>
<text x="112.1" y="127">14</text>
<text x="154.5" y="127.9">PIXELSW</text>
<text x="241.9" y="126.5" transform="rotate(-90 241.9 126.5)">+AV</text>
<text x="10.4" y="135.9">C</text>
<text x="33" y="135.5">XCLK</text>
<text x="110" y="134.6">1</text>
<text x="112.1" y="132.1">13</text>
<text x="285.4" y="135.9">C</text>
<text x="109.5" y="138.4">24</text>
<text x="112.1" y="141">25</text>
<text x="241.9" y="151.4" transform="rotate(-90 241.9 151.4)">-AV</text>
<text x="102.2" y="159.5" transform="rotate(-90 102.2 159.5)">+VID</text>
<text x="104.8" y="159.5" transform="rotate(-90 104.8 159.5)">+VOUT</text>
<text x="144.1" y="159.5" transform="rotate(-90 144.1 159.5)">VVref</text>
<text x="10.4" y="185.9">D</text>
<text x="285.4" y="185.9">D</text>
<text x="35" y="199.9">1</text>
<text x="85" y="199.9">2</text>
<text x="135" y="199.9">3</text>
<text x="185" y="199.9">4</text>
<text x="235" y="199.9">5</text>
<text x="285" y="199.9">6</text>
</g>
<g font-size="1.8" fill="#008484">
<text x="62.1" y="21.9">VCC</text>
<text x="61.7" y="56.1">GND</text>
<text x="49.4" y="66.4">VCC</text>
<text x="55.7" y="66.4">VCC</text>
<text x="62.1" y="66.4">VCC</text>
<text x="211.9" y="66.4">VCC</text>
<text x="108.9" y="75.3">DB23P</text>
<text x="110" y="72.9">CN9</text>
<text x="148.4" y="75.3">VCC +12V</text>
<text x="211.5" y="99.3">GND</text>
<text x="241.4" y="99.3">GNDA</text>
<text x="152.7" y="104.3">-12V</text>
<text x="212.9" y="117.2">+12V</text>
<text x="244.5" y="137.8">GNDA</text>
<text x="82" y="142.5">GND</text>
<text x="105.4" y="140.8" transform="rotate(-90 105.4 140.8)">GND</text>
<text x="106.8" y="141.9">GND</text>
<text x="112.8" y="139.3">GND</text>
<text x="119.4" y="143" transform="rotate(-90 119.4 143)">GND</text>
<text x="137.9" y="138.7">GND</text>
<text x="32.9" y="155.3">VCC</text>
<text x="168.8" y="151.5">VCC</text>
<text x="212.4" y="158.9">-12V</text>
<text x="32.5" y="186.9">GND</text>
</g>
<g font-size="1.8" fill="#0000c2">
<text x="112.4" y="25.4">GENERAL DECOUPLING</text>
<text x="84.3" y="69.8">VIDEO OUT</text>
<text x="227.3" y="68.6">AUDIO POWER</text>
<text x="227.3" y="118.1">DECOUPLING</text>
<text x="50.8" y="153.7">VIDEO POWER</text>
</g>
<g font-size=".9" fill="#008484">
<text x="66.1" y="32.4">FB</text>
<text x="66.3" y="31.1">FB992</text>
<text x="78.8" y="32.4">FB</text>
<text x="79" y="31.1">FB993</text>
<text x="91.5" y="32.4">FB</text>
<text x="91.7" y="31.1">FB991</text>
<text x="70.1" y="43.8">C199</text>
<text x="70.1" y="45.1">0.33uF</text>
<text x="82.7" y="43.8">C25</text>
<text x="82.8" y="45.1">0.33uF</text>
<text x="95.4" y="43.8">C2</text>
<text x="95.5" y="45.1">0.33uF</text>
<text x="102.9" y="43.8">CA1</text>
<text x="103.1" y="45.1">0.33uF</text>
<text x="119.5" y="43.8">CB1</text>
<text x="119.6" y="45.1">0.33uF</text>
<text x="127.1" y="43.8">CA5</text>
<text x="127.3" y="45.1">0.33uF</text>
<text x="143.6" y="43.8">CB5</text>
<text x="143.8" y="45.1">0.33uF</text>
<text x="156.4" y="43.8">C21</text>
<text x="156.5" y="45.1">0.33uF</text>
<text x="169.1" y="43.8">C22</text>
<text x="169.2" y="45.1">0.33uF</text>
<text x="181.8" y="43.8">C26</text>
<text x="181.9" y="45.1">0.047uF</text>
<text x="194.5" y="43.8">C27</text>
<text x="194.6" y="45.1">0.047uF</text>
<text x="207.2" y="43.8">C33</text>
<text x="207.3" y="45.1">0.047uF</text>
<text x="219.9" y="43.8">C34</text>
<text x="220" y="45.1">0.047uF</text>
<text x="52.2" y="75.5">4.7K</text>
<text x="52.3" y="74.3">R251</text>
<text x="58.6" y="75.5">4.7K</text>
<text x="58.6" y="74.3">R252</text>
<text x="64.9" y="75.5">4.7K</text>
<text x="65" y="74.3">R253</text>
<text x="75.8" y="78">ER251</text>
<text x="80.1" y="78">68</text>
<text x="214.8" y="75.5">1</text>
<text x="214.9" y="74.3">R309</text>
<text x="75.8" y="83.1">ER252</text>
<text x="80.1" y="83.1">68</text>
<text x="89.8" y="80.5">EC251</text>
<text x="93.7" y="80.5">100pF</text>
<text x="144.4" y="79.2">ER263</text>
<text x="145.6" y="80.5">200</text>
<text x="252.8" y="83.2">1K</text>
<text x="253" y="81.9">R303</text>
<text x="75.8" y="88.1">ER253</text>
<text x="80.1" y="88.1">47</text>
<text x="89.8" y="85.6">EC252</text>
<text x="93.7" y="85.6">100pF</text>
<text x="129.2" y="89.4">EC264</text>
<text x="129.2" y="84.3">EC263</text>
<text x="132.8" y="89.4">0.01uF</text>
<text x="132.8" y="84.3">0.01uF</text>
<text x="144.4" y="89.4">ER265</text>
<text x="144.4" y="84.3">ER264</text>
<text x="145.6" y="85.6">200</text>
<text x="208.5" y="85.7">C307</text>
<text x="208.5" y="87">470uF</text>
<text x="222.4" y="87">C3</text>
<text x="222.5" y="88.2">0.33uF</text>
<text x="237.7" y="88.2">E301</text>
<text x="238.2" y="89.5">FB</text>
<text x="253" y="89.5">R304</text>
<text x="269.2" y="88.8">C306</text>
<text x="75.8" y="93.2">ER254</text>
<text x="80.1" y="93.2">47</text>
<text x="89.8" y="90.7">EC253</text>
<text x="89.8" y="95.8">EC254</text>
<text x="93.7" y="90.7">100pF</text>
<text x="93.7" y="95.8">100pF</text>
<text x="129.2" y="94.5">EC265</text>
<text x="132.8" y="94.5">0.01uF</text>
<text x="145.6" y="90.7">200</text>
<text x="252.8" y="90.8">1K</text>
<text x="260.6" y="90.8">C305</text>
<text x="260.6" y="92">0.33uF</text>
<text x="269.1" y="90.2">10uF</text>
<text x="75.8" y="98.3">ER255</text>
<text x="80.1" y="98.3">47</text>
<text x="89.8" y="100.8">EC255</text>
<text x="93.7" y="100.8">100pF</text>
<text x="75.8" y="103.4">ER256</text>
<text x="80.1" y="103.4">47</text>
<text x="89.8" y="105.9">EC256</text>
<text x="93.7" y="105.9">100pF</text>
<text x="75.8" y="108.5">ER257</text>
<text x="76.1" y="113.5">ER258</text>
<text x="80.1" y="108.5">68</text>
<text x="81.8" y="113.5">200</text>
<text x="89.8" y="111">EC257</text>
<text x="93.7" y="111">100pF</text>
<text x="76.1" y="118.6">ER259</text>
<text x="81.8" y="118.6">200</text>
<text x="89.8" y="116.1">EC258</text>
<text x="94.3" y="116.1">47pF</text>
<text x="76.1" y="123.7">ER260</text>
<text x="81.8" y="123.7">200</text>
<text x="89.8" y="121.2">EC259</text>
<text x="94.3" y="121.2">47pF</text>
<text x="129.2" y="125">EC266</text>
<text x="133.1" y="125">100pF</text>
<text x="140.6" y="121.2">ER266</text>
<text x="144.9" y="121.2">68</text>
<text x="216.1" y="125.1">R301</text>
<text x="89.8" y="126.2">EC260</text>
<text x="89.8" y="131.3">ER261</text>
<text x="94.1" y="131.3">68</text>
<text x="94.3" y="126.2">47pF</text>
<text x="129.2" y="130">EC267</text>
<text x="133.1" y="130">100pF</text>
<text x="140.6" y="126.2">ER267</text>
<text x="144.9" y="126.2">68</text>
<text x="216.1" y="126.3">10</text>
<text x="73.3" y="132.6">EC261</text>
<text x="73.3" y="137.7">EC262</text>
<text x="77.2" y="132.6">100pF</text>
<text x="79.5" y="137.7">*</text>
<text x="89.8" y="136.4">ER262</text>
<text x="94.1" y="136.4">68</text>
<text x="222.5" y="134">C301</text>
<text x="222.5" y="135.2">0.33uF</text>
<text x="236.1" y="133.3">22uF</text>
<text x="236.1" y="132">C303</text>
<text x="236.1" y="143.5">22uF</text>
<text x="236.1" y="142.2">C304</text>
<text x="222.5" y="144.1">C302</text>
<text x="222.5" y="145.4">0.33uF</text>
<text x="162.2" y="155.4">RA405</text>
<text x="165.8" y="155.4">1</text>
<text x="216.1" y="151.7">10</text>
<text x="216.1" y="150.5">R302</text>
<text x="42.1" y="160.5">R406</text>
<text x="45.6" y="160.5">4.7</text>
<text x="162.1" y="160.5">RB405</text>
<text x="165.8" y="160.5">1</text>
<text x="39.5" y="172.1">C4</text>
<text x="39.6" y="173.3">0.33uF</text>
<text x="53.3" y="170.1">C408</text>
<text x="53.3" y="171.4">1000uF</text>
<text x="66.2" y="172.1">C31</text>
<text x="66.3" y="173.3">0.33uF</text>
<text x="80.2" y="172.1">C32</text>
<text x="80.3" y="173.3">0.33uF</text>
<text x="92.8" y="172.1">CA12</text>
<text x="93" y="173.3">0.33uF</text>
<text x="155.1" y="172.1">CB12</text>
<text x="155.2" y="173.3">0.33uF</text>
<text x="162.5" y="170.1">C409</text>
<text x="162.5" y="171.4">100uF</text>
<text x="115.8" y="177.1">C461</text>
<text x="115.8" y="178.4">0.01uF</text>
<text x="122.1" y="177.1">C458</text>
<text x="122.2" y="178.4">0.01uF</text>
<text x="132.2" y="177.1">27K</text>
<text x="132.3" y="175.9">R459</text>
<text x="138.6" y="178.4">10uF</text>
<text x="138.7" y="177.1">C460</text>
<text x="146.3" y="178.4">22uF</text>
<text x="146.3" y="177.1">C459</text>
</g>
<g font-size=".9" fill="#840000">
<text x="63.8" y="40.1" transform="rotate(-90 63.8 40.1)">X1_14</text>
<text x="76.5" y="40.6" transform="rotate(-90 76.5 40.6)">U25_16</text>
<text x="89.2" y="40.1" transform="rotate(-90 89.2 40.1)">U2_15</text>
<text x="108.3" y="40.1" transform="rotate(-90 108.3 40.1)">U1_14</text>
<text x="109.5" y="40.1" transform="rotate(-90 109.5 40.1)">U1_52</text>
<text x="110.8" y="40.1" transform="rotate(-90 110.8 40.1)">U1_18</text>
<text x="112.1" y="40.1" transform="rotate(-90 112.1 40.1)">U1_31</text>
<text x="133.7" y="40.1" transform="rotate(-90 133.7 40.1)">U5_20</text>
<text x="134.9" y="40.1" transform="rotate(-90 134.9 40.1)">U5_62</text>
<text x="148.9" y="40.6" transform="rotate(-90 148.9 40.6)">U21_20</text>
<text x="161.6" y="40.6" transform="rotate(-90 161.6 40.6)">U22_20</text>
<text x="174.3" y="40.6" transform="rotate(-90 174.3 40.6)">U26_14</text>
<text x="187" y="40.6" transform="rotate(-90 187 40.6)">U27_16</text>
<text x="199.7" y="40.6" transform="rotate(-90 199.7 40.6)">U33_14</text>
<text x="212.4" y="40.6" transform="rotate(-90 212.4 40.6)">U34_16</text>
<text x="63.8" y="46.8" transform="rotate(-90 63.8 46.8)">X1_1</text>
<text x="65.1" y="46.8" transform="rotate(-90 65.1 46.8)">X1_7</text>
<text x="76.5" y="46.8" transform="rotate(-90 76.5 46.8)">U25_8</text>
<text x="87.9" y="46.8" transform="rotate(-90 87.9 46.8)">U2_82</text>
<text x="89.2" y="46.8" transform="rotate(-90 89.2 46.8)">U2_41</text>
<text x="90.5" y="46.8" transform="rotate(-90 90.5 46.8)">U2_58</text>
<text x="108.3" y="46.8" transform="rotate(-90 108.3 46.8)">U1_16</text>
<text x="109.5" y="46.8" transform="rotate(-90 109.5 46.8)">U1_17</text>
<text x="110.8" y="46.8" transform="rotate(-90 110.8 46.8)">U1_56</text>
<text x="112.1" y="46.8" transform="rotate(-90 112.1 46.8)">U1_57</text>
<text x="132.4" y="46.8" transform="rotate(-90 132.4 46.8)">U5_3</text>
<text x="133.7" y="46.8" transform="rotate(-90 133.7 46.8)">U5_24</text>
<text x="134.9" y="46.8" transform="rotate(-90 134.9 46.8)">U5_45</text>
<text x="136.2" y="46.8" transform="rotate(-90 136.2 46.8)">U5_66</text>
<text x="148.9" y="46.8" transform="rotate(-90 148.9 46.8)">U21_10</text>
<text x="161.6" y="46.8" transform="rotate(-90 161.6 46.8)">U22_10</text>
<text x="174.3" y="46.8" transform="rotate(-90 174.3 46.8)">U26_7</text>
<text x="187" y="46.8" transform="rotate(-90 187 46.8)">U27_8</text>
<text x="199.7" y="46.8" transform="rotate(-90 199.7 46.8)">U33_7</text>
<text x="212.4" y="46.8" transform="rotate(-90 212.4 46.8)">U34_8</text>
<text x="228.9" y="82" transform="rotate(-90 228.9 82)">U3_30</text>
<text x="231.9" y="85.6">U3_37</text>
<text x="228.9" y="91.3" transform="rotate(-90 228.9 91.3)">U3_8</text>
<text x="214.9" y="135.4" transform="rotate(-90 214.9 135.4)">U15_4</text>
<text x="214.9" y="142.1" transform="rotate(-90 214.9 142.1)">U15_11</text>
<text x="34.6" y="168.4" transform="rotate(-90 34.6 168.4)">U4_21</text>
<text x="61.3" y="168.9" transform="rotate(-90 61.3 168.9)">U31_20</text>
<text x="75.2" y="168.9" transform="rotate(-90 75.2 168.9)">U32_20</text>
<text x="100.6" y="168.9" transform="rotate(-90 100.6 168.9)">U12_12</text>
<text x="101.9" y="168.9" transform="rotate(-90 101.9 168.9)">U50_12</text>
<text x="104.4" y="168.9" transform="rotate(-90 104.4 168.9)">U50_19</text>
<text x="105.7" y="168.9" transform="rotate(-90 105.7 168.9)">U12_19</text>
<text x="108.3" y="170.7">U12_14</text>
<text x="108.3" y="172">U12_13</text>
<text x="34.6" y="175.1" transform="rotate(-90 34.6 175.1)">U4_40</text>
<text x="61.3" y="175.1" transform="rotate(-90 61.3 175.1)">U31_10</text>
<text x="75.2" y="175.1" transform="rotate(-90 75.2 175.1)">U32_10</text>
<text x="100.6" y="175.1" transform="rotate(-90 100.6 175.1)">U12_1</text>
<text x="101.9" y="175.1" transform="rotate(-90 101.9 175.1)">U50_1</text>
<text x="104.4" y="175.1" transform="rotate(-90 104.4 175.1)">U50_24</text>
<text x="105.7" y="175.1" transform="rotate(-90 105.7 175.1)">U12_24</text>
</g>
</svg>
